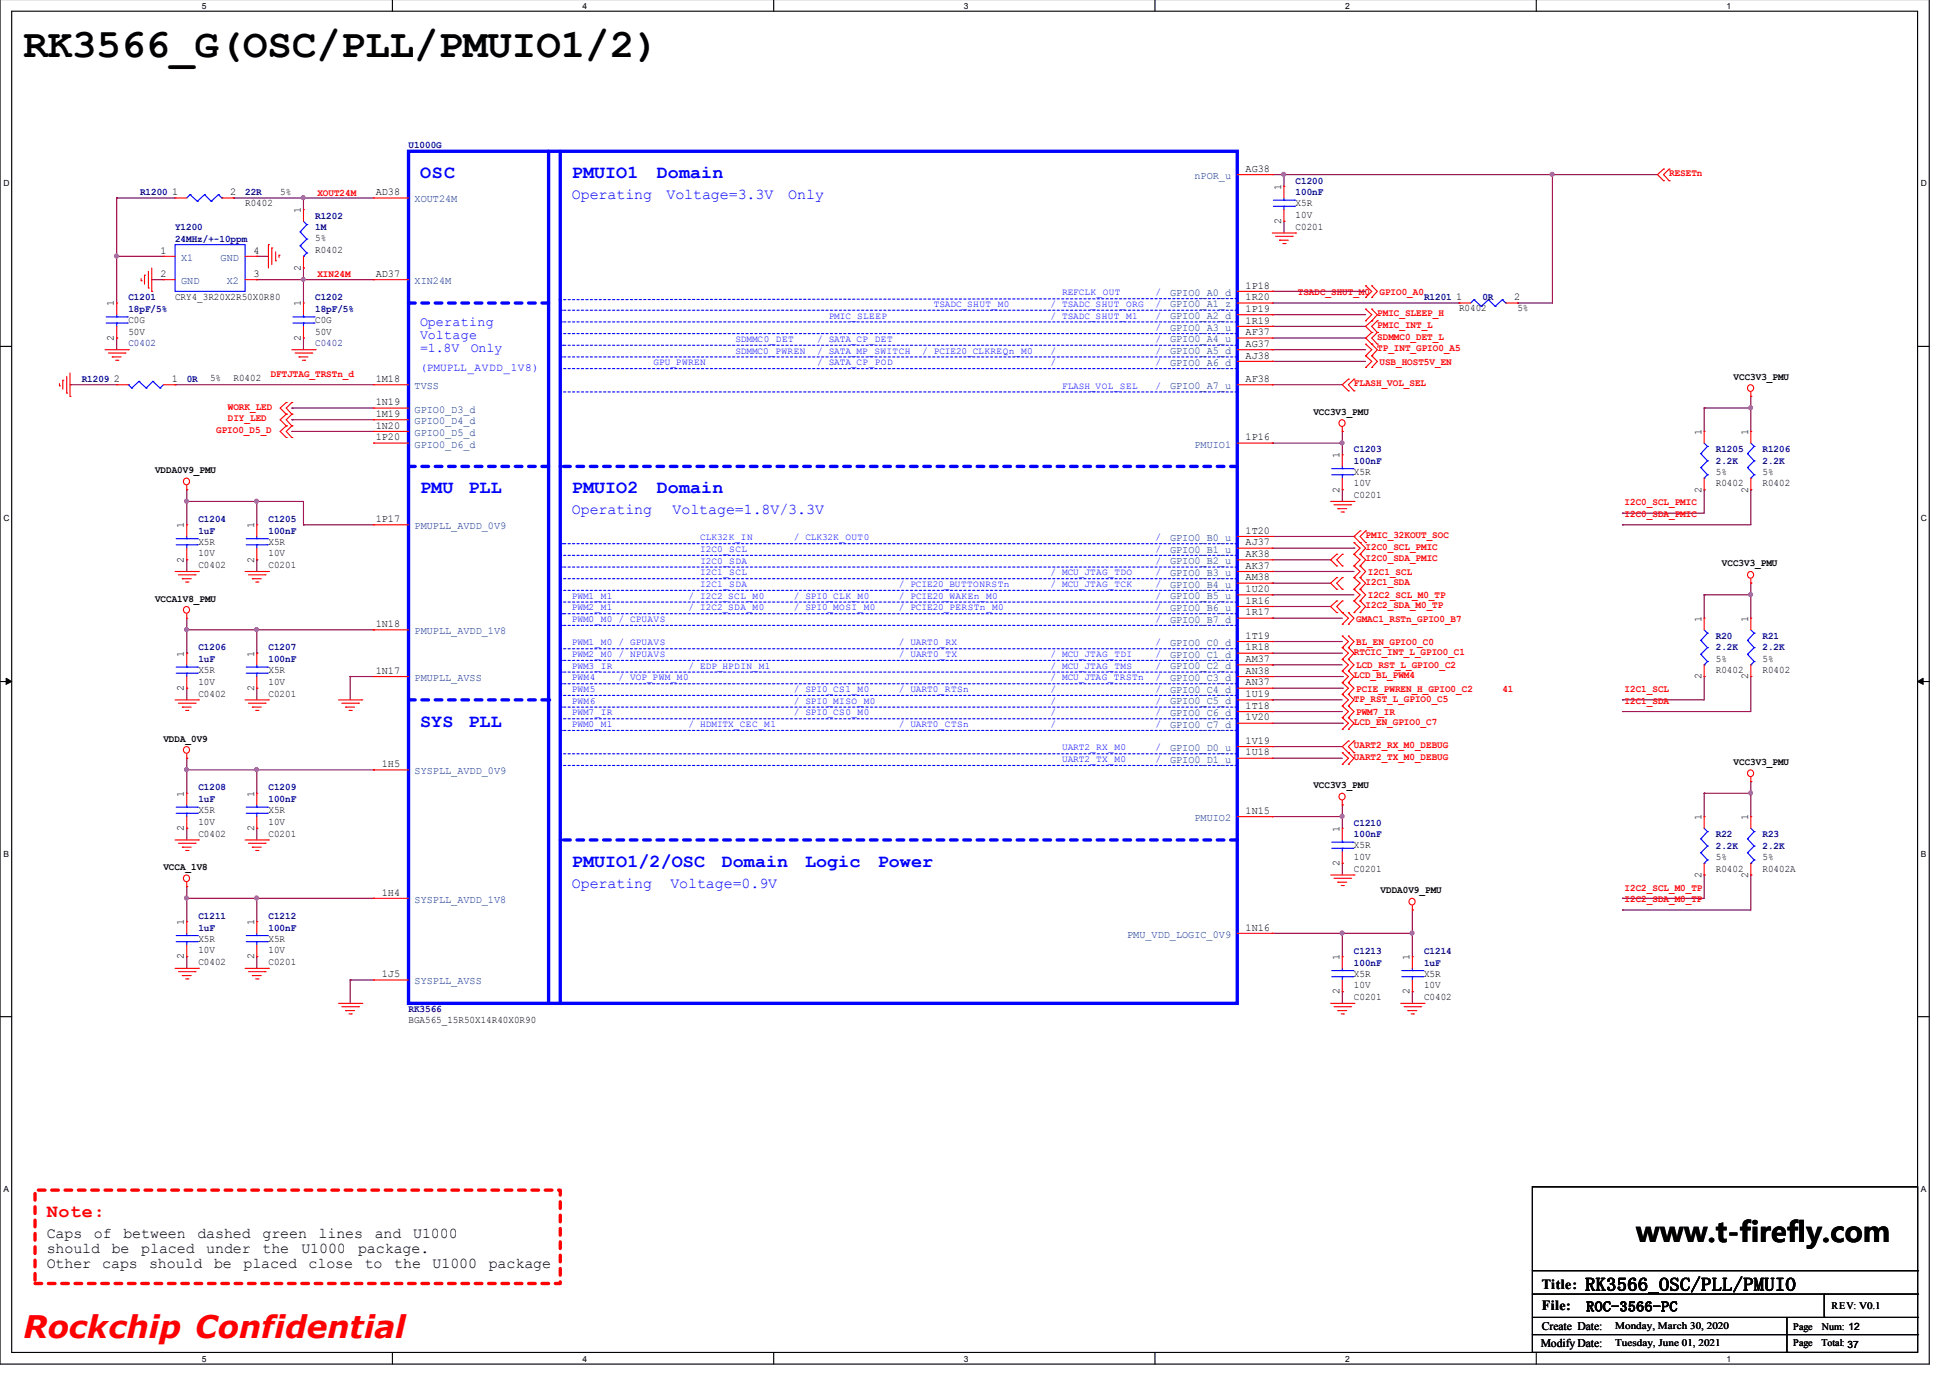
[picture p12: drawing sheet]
<svg xmlns="http://www.w3.org/2000/svg" width="297mm" height="210mm" viewBox="0 0 297 210" stroke-linecap="round" stroke-linejoin="round" font-family="sans-serif">
<path d="M0 -.1v207.9h293.9v-207.9M1.8 1.7h290.3v204.3h-290.3z" fill="none" stroke="#000" stroke-width=".17"/>
<g fill="#fff">
<path d="M30.7 .2h.6v1.3h-.6z"/>
<path d="M30.7 206.3h.6v1.3h-.6z"/>
</g>
<path d="M59.8 -.1v1.8M59.8 206v1.8" fill="none" stroke="#000" stroke-width=".17"/>
<g fill="#fff">
<path d="M88.7 .2h.6v1.3h-.6z"/>
<path d="M88.7 206.3h.6v1.3h-.6z"/>
</g>
<path d="M117.9 -.1v1.8M117.9 206v1.8" fill="none" stroke="#000" stroke-width=".17"/>
<g fill="#fff">
<path d="M146.8 .2h.6v1.3h-.6z"/>
<path d="M146.8 206.3h.6v1.3h-.6z"/>
</g>
<path d="M175.9 -.1v1.8M175.9 206v1.8" fill="none" stroke="#000" stroke-width=".17"/>
<g fill="#fff">
<path d="M204.9 .2h.6v1.3h-.6z"/>
<path d="M204.9 206.3h.6v1.3h-.6z"/>
</g>
<path d="M234 -.1v1.8M234 206v1.8" fill="none" stroke="#000" stroke-width=".17"/>
<g fill="#fff">
<path d="M263 .2h.6v1.3h-.6z"/>
<path d="M263 206.3h.6v1.3h-.6z"/>
<path d="M.5 27.2h.9v1.3h-.9z"/>
<path d="M292.6 27.2h.9v1.3h-.9z"/>
<path d="M.5 78.2h.9v1.4h-.9z"/>
<path d="M292.6 78.2h.9v1.4h-.9z"/>
</g>
<path d="M0 52.8h1.8M292.1 52.8h1.8" fill="none" stroke="#000" stroke-width=".17"/>
<g fill="#fff">
<path d="M.5 129.3h.8v1.4h-.8z"/>
<path d="M292.6 129.3h.8v1.4h-.8z"/>
</g>
<path d="M0 103.8h1.8M292.1 103.8h1.8" fill="none" stroke="#000" stroke-width=".17"/>
<path d="M.9 103.3l.9 .5-.9 .4zM292.1 103.8l.8-.5v.9z" fill="#000" stroke="#000" stroke-width=".15"/>
<g fill="#fff">
<path d="M.5 180.4h.7v1.3h-.7z"/>
<path d="M292.6 180.4h.7v1.3h-.7z"/>
</g>
<g fill="none" stroke="#000" stroke-width=".17">
<path d="M0 154.9h1.8M292.1 154.9h1.8M233.4 180.8h58.7v25.2h-58.7zM233.4 193.6h58.7M233.4 197.1h58.7M277.9 197.1v3.6M292.1 193.6h.1M292.1 197.1h.1M233.4 200.7h58.7M233.4 203.3h58.7M272.2 206h.1M272.2 200.7v5.3"/>
<path d="M277.9 200.7h.1M292.1 200.7h.1M292.1 203.3h.1"/>
</g>
<path d="M5.3 181.3h80v14.2h-80z" fill="none" stroke="#f00" stroke-width=".51" stroke-dasharray="1 1"/>
<g fill="none" stroke="#7f003f" stroke-width=".17">
<path d="M17.8 39h.1M17.8 30.2h.1M17.8 30.2v16M17.8 30.2h8.9M17.8 39h7.1M35.6 30.2h.1M35.6 30.2h21.3M39.1 39h.1M39.1 39h1.8M46.2 30.2h.1M46.2 30.2v1.7M193.8 26.6h58.7"/>
<path d="M195.6 26.6h.1M195.6 33.7h.1M195.6 26.6v1.8M195.6 33.7v1.8M236.5 26.6h.1M236.5 26.6v19.6h-5.4M10.7 58.6h.1M10.7 58.6h7.1M17.8 51.5h.1M17.8 51.5v1.8M23.1 42.6h.1M23.1 42.6h1.8"/>
<path d="M26.7 58.6h.1M26.7 58.6h30.2M39.1 42.6h.1M39.1 42.6h17.8M46.2 51.5h.1M46.2 40.8h.1M46.2 42.6h.1M46.2 40.8v5.4M46.2 51.5v1.8M193.8 58.6h.1M193.8 47.9h.1M193.8 49.7h.1"/>
<path d="M193.8 53.3h.1M193.8 55h.1M193.8 44.4h.1M193.8 58.6h10.7M193.8 46.2h28.5M193.8 47.9h14.2M193.8 49.7h14.2M193.8 51.5h14.2M193.8 53.3h14.2M193.8 55h14.2M193.8 44.4h14.2M208 51.5h.1"/>
<path d="M222.3 46.2h.1M231.1 46.2h.1M28.4 76.4h.1M28.4 74.6h.1M28.4 76.4h17.8v3.5M28.4 74.6v5.3M39.1 76.4h.1M39.1 76.4v3.5M44.5 62.2h.1M44.5 63.9h.1M44.5 65.7h.1M44.5 62.2h12.4"/>
<path d="M44.5 63.9h12.4M44.5 65.7h12.4M46.2 79.9h.1M46.2 79.9h10.7M193.8 67.5h.1M193.8 67.5h10.7M204.5 67.5h.1M204.5 74.6h.1M204.5 65.7h.1M204.5 65.7v3.6M204.5 74.6v1.8M247.1 78.2h.1"/>
<path d="M247.1 79.9h.1M259.6 62.2h.1M259.6 74.6h.1M259.6 62.2v3.5M259.6 74.6v3.6h-12.5M259.6 62.2h7.1M266.7 60.4h.1M266.7 62.2h.1M266.7 74.6h.1M266.7 60.4v5.3M266.7 74.6v5.3h-19.6M28.4 85.3h.1"/>
<path d="M28.4 95.9h.1M28.4 99.5h.1M28.4 85.3v1.8M28.4 94.2v5.3M28.4 95.9h28.5M39.1 85.3h.1M39.1 99.5h.1M39.1 85.3v1.8M39.1 95.9v3.6M56.9 95.9h.1M193.8 99.5h.1M193.8 97.7h.1"/>
<path d="M193.8 94.2h.1M193.8 90.6h.1M193.8 92.4h.1M193.8 87.1h.1M193.8 88.8h.1M193.8 81.7h12.4M193.8 83.5h12.4M193.8 85.3h8.9M193.8 99.5h10.7M193.8 97.7h10.7M193.8 94.2h10.7M193.8 90.6h12.4"/>
<path d="M193.8 92.4h8.9M193.8 87.1h12.4M193.8 88.8h8.9M202.7 85.3h.1M206.2 81.7h.1M206.2 83.5h.1M259.6 90.6h.1M259.6 90.6v3.6M259.6 90.6h7.1M266.7 88.8h.1M266.7 90.6h.1M266.7 88.8v5.4"/>
<path d="M28.4 104.8h.1M28.4 117.3h.1M28.4 115.5h.1M28.4 104.8v1.8M28.4 115.5v5.3M28.4 117.3h28.5M39.1 104.8h.1M39.1 117.3h.1M39.1 104.8v1.8M39.1 117.3v3.5M53.3 103.1h.1M53.3 103.1h3.6"/>
<path d="M53.3 103.1v3.5M56.9 117.3h.1M193.8 115.5h.1M193.8 113.7h.1M193.8 101.3h.1M193.8 108.4h.1M193.8 106.6h.1M193.8 103.1h10.7M193.8 115.5h10.7M193.8 113.7h10.7M193.8 110.2h10.7M193.8 101.3h10.7"/>
<path d="M193.8 108.4h10.7M193.8 106.6h10.7M193.8 104.8h10.7M204.5 103.1h.1M204.5 110.2h.1M204.5 104.8h.1M247.1 106.6h.1M247.1 108.4h.1M259.6 103.1h.1M259.6 103.1v3.5h-12.5M266.7 119.1h.1M266.7 103.1h.1"/>
<path d="M266.7 103.1v5.3h-19.6M266.7 119.1v5.3M28.4 126.2h.1M28.4 136.8h.1M28.4 135.1h.1M28.4 126.2v1.7M28.4 135.1v5.3M28.4 136.8h28.5M39.1 136.8h.1M39.1 126.2h.1M39.1 126.2v1.7M39.1 136.8v3.6"/>
<path d="M56.9 136.8h.1M193.8 124.4h.1M193.8 124.4h10.7M204.5 124.4h.1M204.5 131.5h.1M204.5 122.6h.1M204.5 122.6v3.6M204.5 131.5v1.8M215.1 138.6h.1M215.1 138.6v7.1M247.1 136.8h.1M247.1 138.6h.1"/>
<path d="M259.6 120.8h.1M259.6 133.3h.1M259.6 133.3v3.5h-12.5M259.6 120.8v3.6M259.6 120.8h7.1M266.7 120.8h.1M266.7 133.3h.1M266.7 133.3v5.3h-19.6M28.4 145.7h.1M28.4 145.7v1.8M39.1 145.7h.1M39.1 145.7v1.8"/>
<path d="M53.3 149.3h.1M53.3 149.3v3.5M53.3 149.3h3.6M193.8 142.2h21.3M204.5 142.2h.1M204.5 151.1h.1M204.5 142.2v3.5M204.5 151.1v1.7M215.1 142.2h.1M215.1 151.1h.1M215.1 151.1v1.7"/>
</g>
<g fill="#f0f" stroke="#f0f" stroke-width=".17">
<circle cx="46.2" cy="30.1" r=".3"/>
<circle cx="46.2" cy="42.6" r=".3"/>
<circle cx="17.7" cy="39" r=".3"/>
<circle cx="39.1" cy="76.3" r=".3"/>
<circle cx="28.4" cy="76.3" r=".3"/>
<circle cx="39.1" cy="95.9" r=".3"/>
<circle cx="28.4" cy="95.9" r=".3"/>
<circle cx="39.1" cy="136.8" r=".3"/>
<circle cx="28.4" cy="136.8" r=".3"/>
<circle cx="39.1" cy="117.2" r=".3"/>
<circle cx="28.4" cy="117.2" r=".3"/>
<circle cx="195.5" cy="26.6" r=".3"/>
<circle cx="236.4" cy="26.6" r=".3"/>
<circle cx="204.4" cy="67.5" r=".3"/>
<circle cx="204.4" cy="124.3" r=".3"/>
<circle cx="204.4" cy="142.1" r=".3"/>
<circle cx="215.1" cy="142.1" r=".3"/>
<circle cx="266.7" cy="62.1" r=".3"/>
<circle cx="266.7" cy="120.8" r=".3"/>
<circle cx="266.7" cy="90.6" r=".3"/>
</g>
<g fill="none" stroke="#f00" stroke-width=".17">
<path d="M26.7 30.2h.1M26.7 30.2h1.7M33.8 30.2h1.8M35.6 30.2h.1M40.9 37.3h.1M40.9 37.3v3.5M41.4 37.8h.1M41.4 37.8v2.5M42 39.7h.1M42 38.4v1.3M42.5 38.9h.1M42.5 38.9v.3"/>
<path d="M46.2 31.9h.1M46.2 31.9v1.8M46.2 39v1.8M193.8 35.5h3.6M194.3 36h2.6M194.9 36.6h.1M194.9 36.6h1.4M195.4 37.1h.3M195.7 37.1h.1M196.9 36h.1M197.4 35.5h.1M253.4 25.8h.1"/>
<path d="M253.4 27.5h.1M253.4 25.8l-.9 .8 .9 .9M254.3 27.5h.1M254.3 25.8h.1M254.3 25.8l-.9 .8 .9 .9M9.1 58.8h.1M9.1 58.4v.4M9.6 57.9h.1M9.6 57.9v1.4M10.2 59.9h.1M10.2 57.3v2.6M10.7 56.8v3.6"/>
<path d="M16 53.3h3.6M16.5 53.8h2.6M17.1 54.4h.1M17.1 54.4h1.4M17.6 54.9h.3M17.8 58.6h.1M17.8 58.6h1.8M17.9 54.9h.1M19.1 53.8h.1M19.6 53.3h.1M21.5 42.8h.1M21.5 42.4v.4"/>
<path d="M22 41.9h.1M22 41.9v1.4M22.6 43.9h.1M22.6 41.3v2.6M23.1 44.4h.1M23.1 40.8v3.6M24.9 58.6h1.8M26.7 58.6h.1M44.5 53.3h3.5M45 53.8h2.5M45.6 54.4h.1M45.6 54.4h1.3"/>
<path d="M46.1 54.9h.3M46.2 40.8h.1M46.4 54.9h.1M47.5 53.8h.1M48 53.3h.1M205.4 57.8h.1M205.4 59.5h.1M205.4 57.8l-.9 .8 .9 .9M206.2 59.5h.1M206.2 57.8h.1M206.2 57.8l-.8 .8 .8 .9M208 48.9h.1"/>
<path d="M208 47.1h.1M208 56h.1M208 54.2h.1M208 52.4h.1M208 45.3h.1M208 43.5h.1M208 54.2l1 .8-1 1M208 47.1l1 .8-1 1M208 52.4l1 .9-1 .9M208 43.5l1 .9-1 .9M209 48.9h.1M209 47.1h.1"/>
<path d="M209 50.6h.1M209 52.4h.1M209 56h.1M209 54.2h.1M209 45.3h.1M209 43.5h.1M209 47.1l.8 .8-.8 1M209 48.9l-1 .8 1 .9M209 50.6l-1 .9 1.8 1.8-.8 .9M209 54.2l.8 .8-.8 1M209 43.5l.8 .9-.8 .9M209.8 50.6h.1"/>
<path d="M209.8 48.9h.1M209.8 52.4h.1M209.8 48.9l-.8 .8 .8 .9M209.8 50.6l-.8 .9 .8 .9M266.7 59.7v.7M10.7 60.4h.1M28.4 74.6h.1M28.4 73.9v.7M43.6 63.1h.1M43.6 61.3h.1M43.6 64.9h.1M43.6 66.6h.1"/>
<path d="M43.6 61.3l-.9 .9 .9 .9M43.6 63.1l-.9 .8 .9 1M43.6 64.9l-.9 .8 .9 .9M44.5 63.1h.1M44.5 61.3h.1M44.5 64.9h.1M44.5 66.6h.1M44.5 61.3l-.9 .9 .9 .9M44.5 63.1l-.9 .8 .9 1M44.5 64.9l-.9 .8 .9 .9M202.7 76.4h3.5M203.2 76.9h2.5"/>
<path d="M203.8 77.5h.1M203.8 77.5h1.3M204.3 78h.3M204.5 65.7h.1M204.5 69.3h.1M204.5 74.6h.1M204.5 65v.7M204.5 69.3v1.7M204.5 72.8v1.8M204.6 78h.1M205.7 76.9h.1M206.2 76.4h.1"/>
<path d="M259.6 65.7h.1M259.6 74.6h.1M259.6 65.7v1.8M259.6 72.8v1.8M266.7 60.4h.1M266.7 65.7h.1M266.7 74.6h.1M266.7 65.7v1.8M266.7 72.8v1.8M26.7 87.1h3.5M27.2 87.6h2.5M27.8 88.2h.1"/>
<path d="M27.8 88.2h1.3M28.3 88.7h.3M28.4 94.2h.1M28.4 93.5v.7M28.6 88.7h.1M29.7 87.6h.1M30.2 87.1h.1M37.3 87.1h3.6M37.8 87.6h2.6M38.4 88.2h.1M38.4 88.2h1.4M38.9 88.7h.4"/>
<path d="M39.1 99.5h.1M39.1 99.5v1.8M39.3 88.7h.1M40.4 87.6h.1M40.9 87.1h.1M203.6 84.4h.1M203.6 86.2h.1M203.6 91.5h.1M203.6 93.3h.1M203.6 89.8h.1M203.6 88h.1M203.6 84.4l-.9 .9 .9 .9"/>
<path d="M203.6 91.5l-.9 .9 .9 .9M203.6 88l-.9 .8 .9 1M204.5 86.2h.1M204.5 84.4h.1M204.5 98.7h.1M204.5 96.9h.1M204.5 95.1h.1M204.5 93.3h.1M204.5 91.5h.1M204.5 88h.1M204.5 89.8h.1M204.5 84.4l-.9 .9 .9 .9"/>
<path d="M204.5 88l-.9 .8 .9 1M204.5 98.7l.9 .8-.9 .9M204.5 96.9l.9 .8-.9 1M204.5 93.3l.9 .9-.9 .9M204.5 91.5l-.9 .9 .9 .9M205.4 98.7h.1M205.4 96.9h.1M205.4 95.1h.1M205.4 93.3h.1M205.4 98.7l.8 .8-.8 .9M205.4 96.9l.8 .8-.8 1M205.4 93.3l.8 .9-.8 .9"/>
<path d="M206.2 84.4h.1M206.2 82.6h.1M206.2 86.2h.1M206.2 91.5h.1M206.2 89.8h.1M206.2 93.3h.1M206.2 88h.1M206.2 82.6l1 .9-1 .9M206.2 84.4l1 .9-1 .9M206.2 91.5l1 .9-1 .9M206.2 89.8l1 .8-1 .9M206.2 88l1 .8-1 1"/>
<path d="M206.2 86.2l1 .9-1 .9M207.2 84.4h.1M207.2 82.6h.1M207.2 86.2h.1M207.2 80.9h.1M207.2 91.5h.1M207.2 89.8h.1M207.2 93.3h.1M207.2 88h.1M207.2 80.9l-1 .8 1.8 1.8-.8 .9M207.2 89.8l.8 .8-.8 .9M207.2 84.4l.8 .9-.8 .9"/>
<path d="M207.2 91.5l.8 .9-.8 .9M207.2 88l.8 .8-.8 1M207.2 86.2l.8 .9-.8 .9M208 82.6h.1M208 80.9h.1M208 80.9l-.8 .8 .8 .9M266.7 88.8h.1M266.7 88.2v.6M26.7 106.6h3.5M27.2 107.1h2.5M27.8 107.7h.1M27.8 107.7h1.3"/>
<path d="M28.3 108.2h.3M28.4 115.5h.1M28.4 114.8v.7M28.6 108.2h.1M29.7 107.1h.1M30.2 106.6h.1M37.3 106.6h3.6M37.8 107.1h2.6M38.4 107.7h.1M38.4 107.7h1.4M38.9 108.2h.4M39.1 104.8h.1"/>
<path d="M39.1 103.1v1.7M39.3 108.2h.1M40.4 107.1h.1M40.9 106.6h.1M51.6 106.6h3.5M52.1 107.1h2.5M52.7 107.7h.1M52.7 107.7h1.3M53.2 108.2h.3M53.5 108.2h.1M54.6 107.1h.1M55.1 106.6h.1"/>
<path d="M204.5 104h.1M204.5 102.2h.1M204.5 116.4h.1M204.5 114.7h.1M204.5 111.1h.1M204.5 109.3h.1M204.5 100.4h.1M204.5 107.5h.1M204.5 105.8h.1M204.5 102.2l.9 .9-.9 .9M204.5 114.7l.9 .8-.9 .9M204.5 109.3l.9 .9-.9 .9"/>
<path d="M204.5 100.4l.9 .9-.9 .9M204.5 107.5l.9 .9-.9 .9M204.5 105.8l.9 .8-.9 .9M204.5 104l.9 .8-.9 1M205.4 104h.1M205.4 102.2h.1M205.4 116.4h.1M205.4 114.7h.1M205.4 112.9h.1M205.4 111.1h.1M205.4 109.3h.1M205.4 100.4h.1"/>
<path d="M205.4 107.5h.1M205.4 105.8h.1M205.4 102.2l.8 .9-.8 .9M205.4 112.9l-.9 .8 1.7 1.8-.8 .9M205.4 109.3l.8 .9-.8 .9M205.4 100.4l.8 .9-.8 .9M205.4 107.5l.8 .9-.8 .9M205.4 105.8l.8 .8-.8 .9M205.4 104l.8 .8-.8 1M206.2 114.7h.1M206.2 112.9h.1M206.2 112.9l-.8 .8 .8 1"/>
<path d="M266.7 119.1h.1M266.7 118.4v.7M26.7 127.9h3.5M27.2 128.5h2.5M27.8 129h.1M27.8 129h1.3M28.3 129.6h.3M28.4 135.1h.1M28.4 134.4v.7M28.6 129.6h.1M29.7 128.5h.1M30.2 127.9h.1"/>
<path d="M37.3 127.9h3.6M37.8 128.5h2.6M38.4 129h.1M38.4 129h1.4M38.9 129.6h.4M39.3 129.6h.1M40.4 128.5h.1M40.9 127.9h.1M202.7 133.3h3.5M203.2 133.8h2.5M203.8 134.4h.1M203.8 134.4h1.3"/>
<path d="M204.3 134.9h.3M204.5 122.6h.1M204.5 121.9v.7M204.6 134.9h.1M205.7 133.8h.1M206.2 133.3h.1M215.1 138.6h.1M215.1 137.9v.7M26.7 147.5h3.5M27.2 148h2.5M27.8 148.6h.1M27.8 148.6h1.3"/>
<path d="M28.3 149.1h.3M28.6 149.1h.1M29.7 148h.1M30.2 147.5h.1M37.3 147.5h3.6M37.8 148h2.6M38.4 148.6h.1M38.4 148.6h1.4M38.9 149.1h.4M39.1 140.4h.1M39.1 145.7h.1M39.1 140.4v1.8"/>
<path d="M39.1 143.9v1.8M39.3 149.1h.1M40.4 148h.1M40.9 147.5h.1M51.6 152.8h3.5M52.1 153.3h2.5M52.7 153.9h.1M52.7 153.9h1.3M53.2 154.4h.3M53.5 154.4h.1M54.6 153.3h.1M55.1 152.8h.1"/>
<path d="M202.7 152.8h3.5M203.2 153.3h2.5M203.8 153.9h.1M203.8 153.9h1.3M204.3 154.4h.3M204.6 154.4h.1M205.7 153.3h.1M206.2 152.8h.1M213.4 152.8h3.5M213.9 153.3h2.5M214.5 153.9h.1M214.5 153.9h1.3"/>
<path d="M215 154.4h.3M215.3 154.4h.1M216.4 153.3h.1M216.9 152.8h.1"/>
<circle cx="266.6" cy="59.1" r=".49"/>
<circle cx="28.4" cy="73.3" r=".49"/>
<circle cx="204.4" cy="64.4" r=".49"/>
<circle cx="28.4" cy="92.9" r=".49"/>
<circle cx="266.6" cy="87.6" r=".49"/>
<circle cx="28.4" cy="114.2" r=".49"/>
<circle cx="266.6" cy="117.8" r=".49"/>
<circle cx="28.4" cy="133.8" r=".49"/>
<circle cx="204.4" cy="121.3" r=".49"/>
<circle cx="215.1" cy="137.3" r=".49"/>
</g>
<g fill="none" stroke="#00f" stroke-width=".17">
<path d="M29 29.6h.1M29 29.6l-.6 .6M29 29.6l1.1 1.1M30.1 30.7h.1M31.2 29.6h.1M31.2 29.6l-1.1 1.1M31.2 29.6l1 1.1M32.2 30.7h.1M33.3 29.6h.1M33.3 29.6l-1.1 1.1M33.3 29.6l.5 .6M33.8 30.2h.1"/>
<path d="M45.7 35.3h.1M45.7 37.4h.1M45.7 35.3l1 1.1M45.7 37.4l1 1.1M46.2 39h.1M46.2 33.7l.5 .5M46.7 34.2h.1M46.7 36.4h.1M46.7 38.5h.1M46.7 34.2l-1 1.1M46.7 36.4l-1 1M46.7 38.5l-.5 .5"/>
<path d="M19.6 58.6h.1M19.6 58.6l.5 .5M20.1 59.1h.1M21.2 58.1h.1M21.2 58.1l1.1 1M21.2 58.1l-1.1 1M22.3 59.1h.1M23.3 58.1h.1M23.3 58.1l1.1 1M23.3 58.1l-1 1M24.4 59.1h.1M24.9 58.6l-.5 .5"/>
<path d="M202.9 72.3h3.2M202.9 71.4h3.2M204.5 71.4h.1M204.5 72.3h.1M204.5 71v.4M204.5 72.3v.5M206.1 72.3h.1M206.1 71.4h.1M259.1 69.1h.1M259.1 71.2h.1M259.1 69.1l1 1.1M259.1 71.2l1 1.1"/>
<path d="M259.6 72.8h.1M259.6 67.5l.5 .5M260.1 68h.1M260.1 70.2h.1M260.1 72.3h.1M260.1 68l-1 1.1M260.1 70.2l-1 1M260.1 72.3l-.5 .5M266.2 69.1h.1M266.2 71.2h.1M266.2 69.1l1 1.1M266.2 71.2l1 1.1"/>
<path d="M266.7 72.8h.1M266.7 67.5l.5 .5M267.2 68h.1M267.2 70.2h.1M267.2 72.3h.1M267.2 68l-1 1.1M267.2 70.2l-1 1M267.2 72.3l-.5 .5M37.5 102.5h3.2M37.5 101.6h3.2M39.1 101.6h.1M39.1 102.5h.1"/>
<path d="M39.1 101.3v.3M39.1 102.5v.6M40.7 102.5h.1M40.7 101.6h.1M37.5 143.4h3.2M37.5 142.5h3.2M39.1 142.5h.1M39.1 143.4h.1M39.1 142.2v.3M39.1 143.4v.5M40.7 143.4h.1M40.7 142.5h.1"/>
</g>
<path d="M188.5 71h-103.2" fill="none" stroke="#00f" stroke-width=".51" stroke-dasharray="1 1"/>
<circle cx="85.3" cy="71" r=".25" fill="#00f" stroke-dasharray="1 1"/>
<path d="M188.5 127.9h-103.2" fill="none" stroke="#00f" stroke-width=".51" stroke-dasharray="1 1"/>
<circle cx="85.3" cy="127.9" r=".25" fill="#00f" stroke-dasharray="1 1"/>
<g fill="none" stroke="#00f" stroke-width=".17" stroke-dasharray=".3 .3">
<path d="M85.2 45.6h.1M85.3 59.7h.1M85.3 56.1h.1M85.3 50.8h.1M85.5 54.4h.1M85.5 49h.1M85.5 47.3h.1M85.7 52.6h.1M188.5 59.7h-103.2M188.5 56.1h-103.2M188.5 54.4h-103M188.5 52.6h-102.8"/>
<path d="M188.5 50.8h-103.2M188.5 49h-103M188.5 47.3h-103M188.5 45.5l-103.3 .1M85.3 84.6h.1M85.3 98.8h.1M85.3 88.2h.1M85.3 91.7h.1M85.3 89.9h.1M85.5 86.4h.1M85.5 95.3h.1M85.7 93.5h.1"/>
<path d="M85.7 82.8h.1M188.5 84.6h-103.2M188.5 98.8h-103.2M188.5 88.2h-103.2M188.5 86.4h-103M188.5 95.3h-103M188.5 91.7h-103.2M188.5 93.5h-102.8M188.5 89.9h-103.2M188.5 82.8h-102.8M85.3 109.5h.1M85.3 114.8h.1"/>
<path d="M85.3 116.6h.1M85.3 105.9h.1M85.5 107.7h.1M85.5 104.2h.1M85.5 102.4h.1M85.5 111.3h.1M85.5 100.6h.1M188.5 107.7h-103M188.5 109.5h-103.2M188.5 114.8h-103.2M188.5 104.2h-103M188.5 116.6h-103.2"/>
<path d="M188.5 102.4h-103M188.5 111.3h-103M188.5 105.9h-103.2M188.5 100.6h-103"/>
</g>
<path d="M62.2 23h126.3v129.8h-126.3z" fill="none" stroke="#00f" stroke-width=".51"/>
<path d="M62.2 106.6h21.4" fill="none" stroke="#00f" stroke-width=".51" stroke-dasharray="1 1"/>
<circle cx="83.6" cy="106.6" r=".25" fill="#00f" stroke-dasharray="1 1"/>
<path d="M83.6 71h-21.4" fill="none" stroke="#00f" stroke-width=".51" stroke-dasharray="1 1"/>
<circle cx="62.2" cy="71" r=".25" fill="#00f" stroke-dasharray="1 1"/>
<path d="M85.3 23v129.8" fill="none" stroke="#00f" stroke-width=".51"/>
<circle cx="85.3" cy="152.8" r=".25" fill="#00f"/>
<path d="M83.6 23v129.8" fill="none" stroke="#00f" stroke-width=".51"/>
<circle cx="83.6" cy="152.8" r=".25" fill="#00f"/>
<path d="M83.6 46.2h-21.4" fill="none" stroke="#00f" stroke-width=".51" stroke-dasharray="1 1"/>
<circle cx="62.2" cy="46.2" r=".25" fill="#00f" stroke-dasharray="1 1"/>
<g fill="none" stroke="#f00" stroke-width=".17">
<path d="M24.9 39h.1M24.9 39h1.8M37.3 39h1.8M39.1 39h.1M56.9 30.2h.1M56.9 30.2h5.3M188.5 26.6h5.3M193.8 26.6h.1M195.6 28.4h.1M195.6 33.7h.1M195.6 28.4v1.8M195.6 31.9v1.8"/>
<path d="M17.8 46.2h.1M17.8 51.5h.1M17.8 46.2v1.7M17.8 49.7v1.8M24.9 42.6h.1M24.9 42.6h1.8M37.3 42.6h1.8M39.1 42.6h.1M46.2 46.2h.1M46.2 51.5h.1M46.2 46.2v1.7M46.2 49.7v1.8"/>
<path d="M56.9 42.6h.1M56.9 58.6h.1M56.9 42.6h5.3M56.9 58.6h5.3M188.5 58.6h5.3M188.5 44.4h5.3M188.5 46.2h5.3M188.5 47.9h5.3M188.5 49.7h5.3M188.5 51.5h5.3M188.5 53.3h5.3M188.5 55h5.3"/>
<path d="M193.8 58.6h.1M193.8 44.4h.1M193.8 46.2h.1M193.8 47.9h.1M193.8 49.7h.1M193.8 51.5h.1M193.8 53.3h.1M193.8 55h.1M222.3 46.2h.1M222.3 46.2h1.7M229.4 46.2h1.7M231.1 46.2h.1"/>
<path d="M28.4 79.9h.1M28.4 79.9v1.8M39.1 79.9h.1M39.1 79.9v1.8M56.9 79.9h.1M56.9 62.2h.1M56.9 63.9h.1M56.9 65.7h.1M56.9 67.5h.1M56.9 79.9h5.3M56.9 67.5h5.3M56.9 62.2h5.3"/>
<path d="M56.9 63.9h5.3M56.9 65.7h5.3M188.5 67.5h5.3M193.8 67.5h.1M28.4 85.3h.1M28.4 99.5h.1M28.4 83.5v1.8M28.4 99.5v1.8M39.1 85.3h.1M39.1 83.5v1.8M56.9 95.9h.1M56.9 95.9h5.3"/>
<path d="M188.5 81.7h5.3M188.5 83.5h5.3M188.5 85.3h5.3M188.5 87.1h5.3M188.5 88.8h5.3M188.5 90.6h5.3M188.5 92.4h5.3M188.5 94.2h5.3M188.5 97.7h5.3M188.5 99.5h5.3M193.8 81.7h.1M193.8 83.5h.1"/>
<path d="M193.8 85.3h.1M193.8 87.1h.1M193.8 88.8h.1M193.8 90.6h.1M193.8 92.4h.1M193.8 94.2h.1M193.8 97.7h.1M193.8 99.5h.1M259.6 94.2h.1M259.6 94.2v1.7M266.7 94.2h.1M266.7 94.2v1.7"/>
<path d="M28.4 104.8h.1M28.4 103.1v1.7M56.9 103.1h.1M56.9 117.3h.1M56.9 103.1h5.3M56.9 117.3h5.3M188.5 103.1h5.3M188.5 101.3h5.3M188.5 104.8h5.3M188.5 106.6h5.3M188.5 108.4h5.3M188.5 110.2h5.3"/>
<path d="M188.5 113.7h5.3M188.5 115.5h5.3M193.8 101.3h.1M193.8 103.1h.1M193.8 104.8h.1M193.8 106.6h.1M193.8 108.4h.1M193.8 110.2h.1M193.8 113.7h.1M193.8 115.5h.1M259.6 103.1h.1M259.6 101.3v1.8"/>
<path d="M266.7 103.1h.1M266.7 101.3v1.8M28.4 120.8h.1M28.4 126.2h.1M28.4 120.8v1.8M28.4 124.4v1.8M39.1 120.8h.1M39.1 126.2h.1M39.1 120.8v1.8M39.1 124.4v1.8M56.9 136.8h.1M56.9 136.8h5.3"/>
<path d="M188.5 124.4h5.3M193.8 124.4h.1M204.5 126.2h.1M204.5 131.5h.1M204.5 126.2v1.7M204.5 129.7v1.8M259.6 124.4h.1M259.6 133.3h.1M259.6 124.4v1.8M259.6 131.5v1.8M266.7 124.4h.1M266.7 133.3h.1"/>
<path d="M266.7 124.4v1.8M266.7 131.5v1.8M28.4 140.4h.1M28.4 145.7h.1M28.4 140.4v1.8M28.4 143.9v1.8M56.9 149.3h.1M56.9 149.3h5.3M188.5 142.2h5.3M193.8 142.2h.1M204.5 145.7h.1M204.5 151.1h.1"/>
<path d="M204.5 145.7v1.8M204.5 149.3v1.8M215.1 145.7h.1M215.1 151.1h.1M215.1 145.7v1.8M215.1 149.3v1.8"/>
</g>
<g fill="none" stroke="#00f" stroke-width=".17">
<path d="M26.7 37.3h10.6v7.1h-10.6zM194 31.4h3.2M194 30.5h3.2M195.6 30.5h.1M195.6 31.4h.1M195.6 30.2v.3M195.6 31.4v.5M197.2 31.4h.1M197.2 30.5h.1M16.2 49.2h3.2M16.2 48.3h3.2M17.8 48.3h.1"/>
<path d="M17.8 49.2h.1M17.8 47.9v.4M17.8 49.2v.5M19.4 49.2h.1M19.4 48.3h.1M44.6 49.2h3.2M44.6 48.3h3.2M46.2 48.3h.1M46.2 49.2h.1M46.2 47.9v.4M46.2 49.2v.5M47.8 49.2h.1"/>
<path d="M47.8 48.3h.1M224.5 45.6h.1M224.5 45.6l-.5 .6M224.5 45.6l1.1 1.1M225.6 46.7h.1M226.7 45.6h.1M226.7 45.6l-1.1 1.1M226.7 45.6l1.1 1.1M227.8 46.7h.1M228.9 45.6h.1M228.9 45.6l-1.1 1.1M228.9 45.6l.5 .6"/>
<path d="M229.4 46.2h.1M26.8 83h3.3M26.8 82.1h3.3M28.4 82.1h.1M28.4 83h.1M28.4 81.7v.4M28.4 83v.5M30.1 83h.1M30.1 82.1h.1M37.5 83h3.2M37.5 82.1h3.2M39.1 82.1h.1"/>
<path d="M39.1 83h.1M39.1 81.7v.4M39.1 83v.5M40.7 83h.1M40.7 82.1h.1M259.1 97.6h.1M259.1 99.7h.1M259.1 97.6l1 1.1M259.1 99.7l1 1.1M259.6 95.9l.5 .5M260.1 96.4h.1M260.1 98.7h.1"/>
<path d="M260.1 96.4l-1 1.2M260.1 98.7l-1 1M266.2 97.6h.1M266.2 99.7h.1M266.2 97.6l1 1.1M266.2 99.7l1 1.1M266.7 95.9l.5 .5M267.2 96.4h.1M267.2 98.7h.1M267.2 96.4l-1 1.2M267.2 98.7l-1 1M26.8 102.5h3.3"/>
<path d="M26.8 101.6h3.3M28.4 101.6h.1M28.4 102.5h.1M28.4 101.3v.3M28.4 102.5v.6M30.1 102.5h.1M30.1 101.6h.1M259.6 101.3h.1M260.1 100.8h.1M260.1 100.8l-.5 .5M266.7 101.3h.1M267.2 100.8h.1"/>
<path d="M267.2 100.8l-.5 .5M26.8 123.9h3.3M26.8 123h3.3M28.4 123h.1M28.4 123.9h.1M28.4 122.6v.4M28.4 123.9v.5M30.1 123.9h.1M30.1 123h.1M37.5 123.9h3.2M37.5 123h3.2M39.1 123h.1"/>
<path d="M39.1 123.9h.1M39.1 122.6v.4M39.1 123.9v.5M40.7 123.9h.1M40.7 123h.1M202.9 129.2h3.2M202.9 128.3h3.2M204.5 128.3h.1M204.5 129.2h.1M204.5 127.9v.4M204.5 129.2v.5M206.1 129.2h.1"/>
<path d="M206.1 128.3h.1M259.1 127.8h.1M259.1 129.9h.1M259.1 127.8l1 1.1M259.1 129.9l1 1.1M259.6 131.5h.1M259.6 126.2l.5 .5M260.1 126.7h.1M260.1 128.9h.1M260.1 131h.1M260.1 126.7l-1 1.1M260.1 128.9l-1 1"/>
<path d="M260.1 131l-.5 .5M266.2 127.8h.1M266.2 129.9h.1M266.2 127.8l1 1.1M266.2 129.9l1 1.1M266.7 131.5h.1M266.7 126.2l.5 .5M267.2 126.7h.1M267.2 128.9h.1M267.2 131h.1M267.2 126.7l-1 1.1M267.2 128.9l-1 1"/>
<path d="M267.2 131l-.5 .5M26.8 143.4h3.3M26.8 142.5h3.3M28.4 142.5h.1M28.4 143.4h.1M28.4 142.2v.3M28.4 143.4v.5M30.1 143.4h.1M30.1 142.5h.1M202.9 148.8h3.2M202.9 147.8h3.2M204.5 147.8h.1"/>
<path d="M204.5 148.8h.1M204.5 147.5v.3M204.5 148.8v.5M206.1 148.8h.1M206.1 147.8h.1M213.5 148.8h3.2M213.5 147.8h3.2M215.1 147.8h.1M215.1 148.8h.1M215.1 147.5v.3M215.1 148.8v.5M216.7 148.8h.1"/>
<path d="M216.7 147.8h.1"/>
</g>
<g fill="#f0f" stroke="#f0f" stroke-width=".17">
<circle cx="46.2" cy="30.1" r=".3"/>
<circle cx="46.2" cy="42.6" r=".3"/>
<circle cx="17.7" cy="39" r=".3"/>
<circle cx="39.1" cy="76.3" r=".3"/>
<circle cx="28.4" cy="76.3" r=".3"/>
<circle cx="39.1" cy="95.9" r=".3"/>
<circle cx="28.4" cy="95.9" r=".3"/>
<circle cx="39.1" cy="136.8" r=".3"/>
<circle cx="28.4" cy="136.8" r=".3"/>
<circle cx="39.1" cy="117.2" r=".3"/>
<circle cx="28.4" cy="117.2" r=".3"/>
<circle cx="195.5" cy="26.6" r=".3"/>
<circle cx="236.4" cy="26.6" r=".3"/>
<circle cx="204.4" cy="67.5" r=".3"/>
<circle cx="204.4" cy="124.3" r=".3"/>
<circle cx="204.4" cy="142.1" r=".3"/>
<circle cx="215.1" cy="142.1" r=".3"/>
<circle cx="266.7" cy="62.1" r=".3"/>
<circle cx="266.7" cy="120.8" r=".3"/>
<circle cx="266.7" cy="90.6" r=".3"/>
</g>
<text font-size="6.2" x="3.6" y="8.7">RK3566_G(OSC/PLL/PMUIO1/2)</text>
<text font-size="4.7" fill="#f00" x="3.6" y="203.8">Rockchip Confidential</text>
<text font-size="4.2" x="249.3" y="189.2">www.t-firefly.com</text>
<g font-size="2.8" fill="#00f">
<text x="64" y="27.1">OSC</text>
<text x="87.1" y="27.1">PMUIO1</text>
<text x="100.1" y="27.1">Domain</text>
<text x="64" y="75.1">PMU</text>
<text x="71.4" y="75.1">PLL</text>
<text x="87.1" y="75.1">PMUIO2</text>
<text x="100.1" y="75.1">Domain</text>
<text x="64" y="110.7">SYS</text>
<text x="71.4" y="110.7">PLL</text>
<text x="87.1" y="132">PMUIO1/2/OSC</text>
<text x="109.9" y="132">Domain</text>
<text x="122.6" y="132">Logic</text>
<text x="133.7" y="132">Power</text>
</g>
<text font-size="2.8" fill="#f00" x="7.1" y="185.3">Note:</text>
<text font-size="2.8" x="241.5" y="196.6">RK3566_OSC/PLL/PMUIO</text>
<g font-size="2.3" fill="#00f">
<text x="87.1" y="30.3">Operating</text>
<text x="101.5" y="30.3">Voltage=3.3V</text>
<text x="120.1" y="30.3">Only</text>
<text x="87.1" y="78.3">Operating</text>
<text x="102.5" y="78.3">Voltage=1.8V/3.3V</text>
<text x="87.1" y="135.2">Operating</text>
<text x="102.1" y="135.2">Voltage=0.9V</text>
</g>
<g font-size="2.3">
<text x="7.1" y="188.6">Caps</text>
<text x="7.1" y="190.9">should</text>
<text x="14.3" y="188.6">of</text>
<text x="17" y="190.9">be</text>
<text x="18.8" y="188.6">between</text>
<text x="21.5" y="190.9">placed</text>
<text x="30.1" y="188.6">dashed</text>
<text x="31.4" y="190.9">under</text>
<text x="40" y="188.6">green</text>
<text x="40" y="190.9">the</text>
<text x="45.9" y="190.9">U1000</text>
<text x="48.5" y="188.6">lines</text>
<text x="54.5" y="190.9">package.</text>
<text x="57.1" y="188.6">and</text>
<text x="62.9" y="188.6">U1000</text>
<text x="7.1" y="193.1">Other</text>
<text x="15.6" y="193.1">caps</text>
<text x="22.7" y="193.1">should</text>
<text x="32.6" y="193.1">be</text>
<text x="37.1" y="193.1">placed</text>
<text x="47" y="193.1">close</text>
<text x="55.6" y="193.1">to</text>
<text x="60" y="193.1">the</text>
<text x="65.9" y="193.1">U1000</text>
<text x="74.4" y="193.1">package</text>
</g>
<g font-size="2.1">
<text x="234.9" y="196.3">Title:</text>
<text x="234.9" y="199.5">File:</text>
<text x="241.6" y="199.7">ROC-3566-PC</text>
</g>
<g font-size="2" fill="#00f">
<text x="64" y="49.6">Operating</text>
<text x="64" y="51.7">Voltage</text>
<text x="64" y="53.7">=1.8V</text>
<text x="71.7" y="53.7">Only</text>
</g>
<g font-size="1.8">
<text x="234.9" y="202.5">Create Date:</text>
<text x="234.7" y="205.2">Modify Date:</text>
</g>
<text font-size="1.7" fill="#00f" x="64" y="56.5">(PMUPLL_AVDD_1V8)</text>
<g font-size="1.6">
<text x="26.2" y="29.7">1</text>
<text x="35.1" y="29.7">2</text>
<text x="57.2" y="29.7">AD38</text>
<text x="189.7" y="26.2">AG38</text>
<text x="195.2" y="28.9" transform="rotate(-90 195.2 28.9)">1</text>
<text x="45.8" y="32.4" transform="rotate(-90 45.8 32.4)">1</text>
<text x="195.2" y="34.1" transform="rotate(-90 195.2 34.1)">2</text>
<text x="24.5" y="38.6">1</text>
<text x="38.6" y="38.6">4</text>
<text x="45.8" y="41.2" transform="rotate(-90 45.8 41.2)">2</text>
<text x="17.4" y="46.7" transform="rotate(-90 17.4 46.7)">1</text>
<text x="24.5" y="42.2">2</text>
<text x="38.6" y="42.2">3</text>
<text x="45.8" y="46.7" transform="rotate(-90 45.8 46.7)">1</text>
<text x="57.2" y="42.2">AD37</text>
<text x="189.7" y="44">1P18</text>
<text x="189.7" y="45.7">1R20</text>
<text x="189.7" y="47.5">1P19</text>
<text x="221.8" y="45.7">1</text>
<text x="230.6" y="45.7">2</text>
<text x="17.4" y="51.9" transform="rotate(-90 17.4 51.9)">2</text>
<text x="45.8" y="51.9" transform="rotate(-90 45.8 51.9)">2</text>
<text x="189.7" y="49.3">1R19</text>
<text x="189.7" y="51.1">AF37</text>
<text x="189.7" y="52.8">AG37</text>
<text x="17.4" y="58.2">2</text>
<text x="26.2" y="58.2">1</text>
<text x="57.2" y="58.2">1M18</text>
<text x="189.7" y="58.2">AF38</text>
<text x="189.7" y="54.6">AJ38</text>
<text x="57.2" y="61.7">1N19</text>
<text x="57.2" y="63.5">1M19</text>
<text x="57.2" y="65.3">1N20</text>
<text x="57.2" y="67.1">1P20</text>
<text x="189.7" y="67.1">1P16</text>
<text x="204" y="69.8" transform="rotate(-90 204 69.8)">1</text>
<text x="259.2" y="66.2" transform="rotate(-90 259.2 66.2)">1</text>
<text x="266.3" y="66.2" transform="rotate(-90 266.3 66.2)">1</text>
<text x="204" y="75" transform="rotate(-90 204 75)">2</text>
<text x="259.2" y="75" transform="rotate(-90 259.2 75)">2</text>
<text x="266.3" y="75" transform="rotate(-90 266.3 75)">2</text>
<text x="28" y="80.4" transform="rotate(-90 28 80.4)">1</text>
<text x="38.7" y="80.4" transform="rotate(-90 38.7 80.4)">1</text>
<text x="57.2" y="79.5">1P17</text>
<text x="189.7" y="81.3">1T20</text>
<text x="189.7" y="83.1">AJ37</text>
<text x="28" y="85.7" transform="rotate(-90 28 85.7)">2</text>
<text x="38.7" y="85.7" transform="rotate(-90 38.7 85.7)">2</text>
<text x="189.7" y="84.9">AK38</text>
<text x="189.7" y="86.6">AK37</text>
<text x="189.7" y="88.4">AM38</text>
<text x="57.2" y="95.5">1N18</text>
<text x="189.7" y="90.2">1U20</text>
<text x="189.7" y="92">1R16</text>
<text x="189.7" y="93.7">1R17</text>
<text x="259.2" y="94.7" transform="rotate(-90 259.2 94.7)">1</text>
<text x="266.3" y="94.7" transform="rotate(-90 266.3 94.7)">1</text>
<text x="28" y="100" transform="rotate(-90 28 100)">1</text>
<text x="38.7" y="100" transform="rotate(-90 38.7 100)">1</text>
<text x="189.7" y="97.3">1T19</text>
<text x="189.7" y="99.1">1R18</text>
<text x="189.7" y="100.9">AM37</text>
<text x="28" y="105.3" transform="rotate(-90 28 105.3)">2</text>
<text x="38.7" y="105.3" transform="rotate(-90 38.7 105.3)">2</text>
<text x="57.2" y="102.6">1N17</text>
<text x="189.7" y="102.6">AN38</text>
<text x="189.7" y="104.4">AN37</text>
<text x="189.7" y="106.2">1U19</text>
<text x="189.7" y="108">1T18</text>
<text x="259.2" y="103.5" transform="rotate(-90 259.2 103.5)">2</text>
<text x="266.3" y="103.5" transform="rotate(-90 266.3 103.5)">2</text>
<text x="189.7" y="109.7">1V20</text>
<text x="189.7" y="113.3">1V19</text>
<text x="58.2" y="116.9">1H5</text>
<text x="189.7" y="115.1">1U18</text>
<text x="28" y="121.3" transform="rotate(-90 28 121.3)">1</text>
<text x="38.7" y="121.3" transform="rotate(-90 38.7 121.3)">1</text>
<text x="189.7" y="124">1N15</text>
<text x="259.2" y="124.9" transform="rotate(-90 259.2 124.9)">1</text>
<text x="266.3" y="124.9" transform="rotate(-90 266.3 124.9)">1</text>
<text x="28" y="126.6" transform="rotate(-90 28 126.6)">2</text>
<text x="38.7" y="126.6" transform="rotate(-90 38.7 126.6)">2</text>
<text x="204" y="131.9" transform="rotate(-90 204 131.9)">2</text>
<text x="204" y="126.7" transform="rotate(-90 204 126.7)">1</text>
<text x="58.2" y="136.4">1H4</text>
<text x="259.2" y="133.7" transform="rotate(-90 259.2 133.7)">2</text>
<text x="266.3" y="133.7" transform="rotate(-90 266.3 133.7)">2</text>
<text x="28" y="140.9" transform="rotate(-90 28 140.9)">1</text>
<text x="38.7" y="140.9" transform="rotate(-90 38.7 140.9)">1</text>
<text x="189.7" y="141.7">1N16</text>
<text x="28" y="146.1" transform="rotate(-90 28 146.1)">2</text>
<text x="38.7" y="146.1" transform="rotate(-90 38.7 146.1)">2</text>
<text x="58.2" y="148.9">1J5</text>
<text x="204" y="146.2" transform="rotate(-90 204 146.2)">1</text>
<text x="214.7" y="146.2" transform="rotate(-90 214.7 146.2)">1</text>
<text x="204" y="151.5" transform="rotate(-90 204 151.5)">2</text>
<text x="214.7" y="151.5" transform="rotate(-90 214.7 151.5)">2</text>
</g>
<g font-size="1.6" fill="#003f7f">
<text x="181.9" y="27.3">nPOR_u</text>
<text x="63.2" y="30.8">XOUT24M</text>
<text x="27.6" y="39.7">X1</text>
<text x="33.6" y="39.7">GND</text>
<text x="27.6" y="43.3">GND</text>
<text x="34.5" y="43.3">X2</text>
<text x="63.2" y="43.3">XIN24M</text>
<text x="178.2" y="45.1">GPIO0_A0_d</text>
<text x="178.2" y="46.8">GPIO0_A1_z</text>
<text x="178.2" y="48.6">GPIO0_A2_d</text>
<text x="178.2" y="50.4">GPIO0_A3_u</text>
<text x="178.2" y="52.2">GPIO0_A4_u</text>
<text x="178.2" y="53.9">GPIO0_A5_d</text>
<text x="63.2" y="59.3">TVSS</text>
<text x="178.2" y="59.3">GPIO0_A7_u</text>
<text x="178.2" y="55.7">GPIO0_A6_d</text>
<text x="63.2" y="62.8">GPIO0_D3_d</text>
<text x="63.2" y="64.6">GPIO0_D4_d</text>
<text x="63.2" y="66.4">GPIO0_D5_d</text>
<text x="63.2" y="68.2">GPIO0_D6_d</text>
<text x="181.9" y="68.2">PMUIO1</text>
<text x="63.2" y="80.6">PMUPLL_AVDD_0V9</text>
<text x="178.2" y="82.4">GPIO0_B0_u</text>
<text x="178.2" y="84.2">GPIO0_B1_u</text>
<text x="178.2" y="86">GPIO0_B2_u</text>
<text x="178.2" y="87.7">GPIO0_B3_u</text>
<text x="178.2" y="89.5">GPIO0_B4_u</text>
<text x="178.2" y="91.3">GPIO0_B5_u</text>
<text x="178.2" y="93.1">GPIO0_B6_u</text>
<text x="178.2" y="94.8">GPIO0_B7_d</text>
<text x="63.2" y="96.6">PMUPLL_AVDD_1V8</text>
<text x="178.2" y="98.4">GPIO0_C0_d</text>
<text x="178.2" y="100.2">GPIO0_C1_d</text>
<text x="178.2" y="102">GPIO0_C2_d</text>
<text x="63.2" y="103.7">PMUPLL_AVSS</text>
<text x="178.2" y="103.7">GPIO0_C3_d</text>
<text x="178.2" y="105.5">GPIO0_C4_d</text>
<text x="178.2" y="107.3">GPIO0_C5_d</text>
<text x="178.2" y="109.1">GPIO0_C6_d</text>
<text x="178.2" y="110.8">GPIO0_C7_d</text>
<text x="63.2" y="118">SYSPLL_AVDD_0V9</text>
<text x="178.2" y="114.4">GPIO0_D0_u</text>
<text x="178.2" y="116.2">GPIO0_D1_u</text>
<text x="181.9" y="125.1">PMUIO2</text>
<text x="63.2" y="137.5">SYSPLL_AVDD_1V8</text>
<text x="171.7" y="142.8">PMU_VDD_LOGIC_0V9</text>
<text x="63.2" y="150">SYSPLL_AVSS</text>
</g>
<g font-size="1.5" fill="#00007f">
<text x="62.2" y="22.6">U1000G</text>
<text x="21.3" y="29.7">R1200</text>
<text x="37.3" y="29.7">22R</text>
<text x="197.4" y="28">C1200</text>
<text x="197.4" y="29.7">100nF</text>
<text x="26.7" y="35.1">Y1200</text>
<text x="48" y="33.3">R1202</text>
<text x="48" y="35.1">1M</text>
<text x="26.7" y="36.8">24MHz/+-10ppm</text>
<text x="19.6" y="45.7">C1201</text>
<text x="19.6" y="47.5">18pF/5%</text>
<text x="48" y="45.7">C1202</text>
<text x="48" y="47.5">18pF/5%</text>
<text x="216.9" y="45.7">R1201</text>
<text x="225.8" y="45.7">0R</text>
<text x="19.6" y="52.8">C0402</text>
<text x="48" y="52.8">C0402</text>
<text x="12.4" y="58.2">R1209</text>
<text x="28.4" y="58.2">0R</text>
<text x="206.2" y="68.8">C1203</text>
<text x="206.2" y="70.6">100nF</text>
<text x="261.4" y="68.8">R1205</text>
<text x="261.4" y="70.6">2.2K</text>
<text x="268.5" y="68.8">R1206</text>
<text x="268.5" y="70.6">2.2K</text>
<text x="30.2" y="79.5">C1204</text>
<text x="30.2" y="81.3">1uF</text>
<text x="40.9" y="79.5">C1205</text>
<text x="40.9" y="81.3">100nF</text>
<text x="30.2" y="99.1">C1206</text>
<text x="30.2" y="100.9">1uF</text>
<text x="40.9" y="99.1">C1207</text>
<text x="40.9" y="100.9">100nF</text>
<text x="261.4" y="97.3">R20</text>
<text x="261.4" y="99.1">2.2K</text>
<text x="268.5" y="97.3">R21</text>
<text x="268.5" y="99.1">2.2K</text>
<text x="30.2" y="120.4">C1208</text>
<text x="30.2" y="122.2">1uF</text>
<text x="40.9" y="120.4">C1209</text>
<text x="40.9" y="122.2">100nF</text>
<text x="206.2" y="125.7">C1210</text>
<text x="206.2" y="127.5">100nF</text>
<text x="261.4" y="127.5">R22</text>
<text x="261.4" y="129.3">2.2K</text>
<text x="268.5" y="127.5">R23</text>
<text x="268.5" y="129.3">2.2K</text>
<text x="30.2" y="140">C1211</text>
<text x="30.2" y="141.7">1uF</text>
<text x="40.9" y="140">C1212</text>
<text x="40.9" y="141.7">100nF</text>
<text x="206.2" y="145.3">C1213</text>
<text x="206.2" y="147.1">100nF</text>
<text x="216.9" y="145.3">C1214</text>
<text x="216.9" y="147.1">1uF</text>
<text x="62.2" y="154.2">RK3566</text>
</g>
<g font-size="1.5">
<text x="42.7" y="29.6">5%</text>
<text x="37.3" y="31.4">R0402</text>
<text x="197.4" y="35">C0201</text>
<text x="197.4" y="31.4">X5R</text>
<text x="197.4" y="33.2">10V</text>
<text x="48" y="38.5">R0402</text>
<text x="48" y="36.8">5%</text>
<text x="26.7" y="45.6">CRY4_3R20X2R50X0R80</text>
<text x="222.2" y="47.4">R0402</text>
<text x="231.1" y="47.4">5%</text>
<text x="19.6" y="49.2">C0G</text>
<text x="19.6" y="51">50V</text>
<text x="48" y="49.2">C0G</text>
<text x="48" y="51">50V</text>
<text x="32" y="58.1">5%</text>
<text x="35.6" y="58.1">R0402</text>
<text x="264.1" y="57.8">VCC3V3_PMU</text>
<text x="200.1" y="63.2">VCC3V3_PMU</text>
<text x="23.6" y="72.1">VDDA0V9_PMU</text>
<text x="206.2" y="75.9">C0201</text>
<text x="206.2" y="72.3">X5R</text>
<text x="206.2" y="74.1">10V</text>
<text x="261.4" y="74.1">R0402</text>
<text x="261.4" y="72.3">5%</text>
<text x="268.5" y="74.1">R0402</text>
<text x="268.5" y="72.3">5%</text>
<text x="30.2" y="83">X5R</text>
<text x="40.9" y="83">X5R</text>
<text x="30.2" y="86.5">C0402</text>
<text x="30.2" y="84.8">10V</text>
<text x="40.9" y="86.5">C0201</text>
<text x="40.9" y="84.8">10V</text>
<text x="262.3" y="86.3">VCC3V3_PMU</text>
<text x="23.6" y="91.6">VCCA1V8_PMU</text>
<text x="261.4" y="100.8">5%</text>
<text x="268.5" y="100.8">5%</text>
<text x="30.2" y="106.1">C0402</text>
<text x="30.2" y="102.5">X5R</text>
<text x="30.2" y="104.3">10V</text>
<text x="40.9" y="106.1">C0201</text>
<text x="40.9" y="102.5">X5R</text>
<text x="40.9" y="104.3">10V</text>
<text x="261.4" y="102.5">R0402</text>
<text x="268.5" y="102.5">R0402</text>
<text x="24.9" y="113">VDDA_0V9</text>
<text x="264.1" y="116.5">VCC3V3_PMU</text>
<text x="30.2" y="123.9">X5R</text>
<text x="30.2" y="125.7">10V</text>
<text x="40.9" y="123.9">X5R</text>
<text x="40.9" y="125.7">10V</text>
<text x="200.1" y="120.1">VCC3V3_PMU</text>
<text x="30.2" y="127.4">C0402</text>
<text x="40.9" y="127.4">C0201</text>
<text x="206.2" y="129.2">X5R</text>
<text x="206.2" y="131">10V</text>
<text x="261.4" y="131">5%</text>
<text x="268.5" y="131">5%</text>
<text x="24.9" y="132.5">VCCA_1V8</text>
<text x="206.2" y="132.8">C0201</text>
<text x="210.3" y="136.1">VDDA0V9_PMU</text>
<text x="261.4" y="132.8">R0402</text>
<text x="268.5" y="132.8">R0402A</text>
<text x="30.2" y="143.4">X5R</text>
<text x="40.9" y="143.4">X5R</text>
<text x="30.2" y="147">C0402</text>
<text x="30.2" y="145.2">10V</text>
<text x="40.9" y="147">C0201</text>
<text x="40.9" y="145.2">10V</text>
<text x="206.2" y="148.8">X5R</text>
<text x="216.9" y="148.8">X5R</text>
<text x="62.2" y="155.9">BGA565_15R50X14R40X0R90</text>
<text x="206.2" y="152.3">C0201</text>
<text x="206.2" y="150.6">10V</text>
<text x="216.9" y="152.3">C0402</text>
<text x="216.9" y="150.6">10V</text>
<text x="246" y="202.4">Monday, March 30, 2020</text>
<text x="273.1" y="202.5">Page</text>
<text x="277.5" y="202.5">Num: 12</text>
<text x="279" y="199.3">REV: V0.1</text>
<text x="246" y="205.1">Tuesday, June 01, 2021</text>
<text x="273.1" y="205.1">Page</text>
<text x="277.5" y="205.1">Total: 37</text>
</g>
<g font-size="1.5" fill="#f00">
<text x="48.3" y="29.8">XOUT24M</text>
<text x="254.3" y="26.9">RESETn</text>
<text x="48.3" y="42.3">XIN24M</text>
<text x="197.7" y="45">TSADC_SHUT_M0</text>
<text x="210.1" y="44.9">GPIO0_A0</text>
<text x="209.8" y="48.2">PMIC_SLEEP_H</text>
<text x="209.8" y="50">PMIC_INT_L</text>
<text x="209.8" y="51.7">SDMMC0_DET_L</text>
<text x="209.8" y="53.5">TP_INT_GPIO0_A5</text>
<text x="41.2" y="57.4">DFTJTAG_TRSTn_d</text>
<text x="206.2" y="58.9">FLASH_VOL_SEL</text>
<text x="210.1" y="55.6">USB_HOST5V_EN</text>
<text x="32.9" y="66">GPIO0_D5_D</text>
<text x="34.7" y="62.4">WORK_LED</text>
<text x="34.7" y="64.2">DIY_LED</text>
<text x="247.5" y="77">I2C0_SCL_PMIC</text>
<text x="208" y="83.7">I2C0_SCL_PMIC</text>
<text x="208" y="82">PMIC_32KOUT_SOC</text>
<text x="247.5" y="78.8">I2C0_SDA_PMIC</text>
<text x="208" y="85.5">I2C0_SDA_PMIC</text>
<text x="208" y="89.1">I2C1_SDA</text>
<text x="208.4" y="87.6">I2C1_SCL</text>
<text x="206.6" y="94.7">GMAC1_RSTn_GPIO0_B7</text>
<text x="208" y="92.6">I2C2_SDA_M0_TP</text>
<text x="208.4" y="91.1">I2C2_SCL_M0_TP</text>
<text x="206.2" y="99.8">RTCIC_INT_L_GPIO0_C1</text>
<text x="206.6" y="101.8">LCD_RST_L_GPIO0_C2</text>
<text x="206.6" y="98.2">BL_EN_GPIO0_C0</text>
<text x="206.2" y="103.3">LCD_BL_PWM4</text>
<text x="206.2" y="106.9">TP_RST_L_GPIO0_C5</text>
<text x="206.6" y="105.3">PCIE_PWREN_H_GPIO0_C2</text>
<text x="228.9" y="105.3">41</text>
<text x="247.5" y="105.4">I2C1_SCL</text>
<text x="247.5" y="107.2">I2C1_SDA</text>
<text x="206.2" y="114">UART2_RX_M0_DEBUG</text>
<text x="206.2" y="110.4">LCD_EN_GPIO0_C7</text>
<text x="206.6" y="108.9">PWM7_IR</text>
<text x="206.2" y="115.8">UART2_TX_M0_DEBUG</text>
<text x="247.5" y="135.7">I2C2_SCL_M0_TP</text>
<text x="247.5" y="137.4">I2C2_SDA_M0_TP</text>
</g>
<g font-size="1.4" fill="#00f">
<text x="142.2" y="46.8">TSADC_SHUT_M0</text>
<text x="160" y="46.8">/ TSADC_SHUT_ORG</text>
<text x="161.8" y="45">REFCLK_OUT</text>
<text x="176" y="45">/</text>
<text x="176" y="46.8">/</text>
<text x="112" y="52.1">SDMMC0_DET</text>
<text x="112" y="53.9">SDMMC0_PWREN</text>
<text x="124.5" y="53.9">/ SATA_MP_SWITCH</text>
<text x="124.5" y="52.1">/ SATA_CP_DET</text>
<text x="126.2" y="48.5">PMIC_SLEEP</text>
<text x="140.5" y="53.9">/ PCIE20_CLKREQn_M0</text>
<text x="160" y="48.5">/ TSADC_SHUT_M1</text>
<text x="160" y="53.9">/</text>
<text x="176" y="50.3">/</text>
<text x="176" y="48.5">/</text>
<text x="176" y="52.1">/</text>
<text x="176" y="53.9">/</text>
<text x="99.6" y="55.6">GPU_PWREN</text>
<text x="124.5" y="55.6">/ SATA_CP_POD</text>
<text x="160" y="55.6">/</text>
<text x="161.8" y="59.2">FLASH_VOL_SEL</text>
<text x="176" y="59.2">/</text>
<text x="176" y="55.6">/</text>
<text x="106.7" y="82.3">CLK32K_IN</text>
<text x="120.9" y="82.3">/ CLK32K_OUT0</text>
<text x="176" y="82.3">/</text>
<text x="106.7" y="87.6">I2C1_SCL</text>
<text x="106.7" y="89.4">I2C1_SDA</text>
<text x="106.7" y="84.1">I2C0_SCL</text>
<text x="106.7" y="85.9">I2C0_SDA</text>
<text x="136.9" y="89.4">/ PCIE20_BUTTONRSTn</text>
<text x="160" y="89.4">/ MCU_JTAG_TCK</text>
<text x="160" y="87.6">/ MCU_JTAG_TDO</text>
<text x="176" y="87.6">/</text>
<text x="176" y="89.4">/</text>
<text x="176" y="85.9">/</text>
<text x="176" y="84.1">/</text>
<text x="87.1" y="93">PWM2_M1</text>
<text x="87.1" y="91.2">PWM1_M1</text>
<text x="87.1" y="94.8">PWM0_M0 / CPUAVS</text>
<text x="104.9" y="93">/ I2C2_SDA_M0</text>
<text x="104.9" y="91.2">/ I2C2_SCL_M0</text>
<text x="120.9" y="91.2">/ SPI0_CLK_M0</text>
<text x="120.9" y="93">/ SPI0_MOSI_M0</text>
<text x="136.9" y="93">/ PCIE20_PERSTn_M0</text>
<text x="136.9" y="91.2">/ PCIE20_WAKEn_M0</text>
<text x="176" y="91.2">/</text>
<text x="176" y="93">/</text>
<text x="176" y="94.8">/</text>
<text x="87.1" y="101.9">PWM3_IR</text>
<text x="87.1" y="100.1">PWM2_M0 / NPUAVS</text>
<text x="87.1" y="98.3">PWM1_M0 / GPUAVS</text>
<text x="104.9" y="101.9">/ EDP_HPDIN_M1</text>
<text x="136.9" y="98.3">/ UART0_RX</text>
<text x="136.9" y="100.1">/ UART0_TX</text>
<text x="160" y="100.1">/ MCU_JTAG_TDI</text>
<text x="160" y="101.9">/ MCU_JTAG_TMS</text>
<text x="176" y="98.3">/</text>
<text x="176" y="101.9">/</text>
<text x="176" y="100.1">/</text>
<text x="87.1" y="103.6">PWM4</text>
<text x="87.1" y="105.4">PWM5</text>
<text x="87.1" y="107.2">PWM6</text>
<text x="94.2" y="103.6">/ VOP_PWM_M0</text>
<text x="120.9" y="105.4">/ SPI0_CS1_M0</text>
<text x="120.9" y="107.2">/ SPI0_MISO_M0</text>
<text x="136.9" y="105.4">/ UART0_RTSn</text>
<text x="160" y="103.6">/ MCU_JTAG_TRSTn</text>
<text x="160" y="107.2">/</text>
<text x="160" y="105.4">/</text>
<text x="176" y="103.6">/</text>
<text x="176" y="105.4">/</text>
<text x="176" y="107.2">/</text>
<text x="87.1" y="109">PWM7_IR</text>
<text x="87.1" y="110.8">PWM0_M1</text>
<text x="104.9" y="110.8">/ HDMITX_CEC_M1</text>
<text x="120.9" y="109">/ SPI0_CS0_M0</text>
<text x="136.9" y="110.8">/ UART0_CTSn</text>
<text x="160" y="110.8">/</text>
<text x="160" y="109">/</text>
<text x="176" y="109">/</text>
<text x="176" y="110.8">/</text>
<text x="161.8" y="116.1">UART2_TX_M0</text>
<text x="161.8" y="114.3">UART2_RX_M0</text>
<text x="176" y="116.1">/</text>
<text x="176" y="114.3">/</text>
</g>
<g font-size="1.3">
<text x="30.7" y="1.4">5</text>
<text x="88.7" y="1.4">4</text>
<text x="146.8" y="1.4">3</text>
<text x="204.9" y="1.4">2</text>
<text x="263" y="1.4">1</text>
<text x=".5" y="28.4">D</text>
<text x="292.6" y="28.4">D</text>
<text x=".5" y="79.4">C</text>
<text x="292.6" y="79.4">C</text>
<text x=".5" y="130.5">B</text>
<text x="292.6" y="130.5">B</text>
<text x=".5" y="181.5">A</text>
<text x="292.6" y="181.5">A</text>
<text x="30.7" y="207.4">5</text>
<text x="88.7" y="207.4">4</text>
<text x="146.8" y="207.4">3</text>
<text x="204.9" y="207.4">2</text>
<text x="263" y="207.4">1</text>
</g>
</svg>
